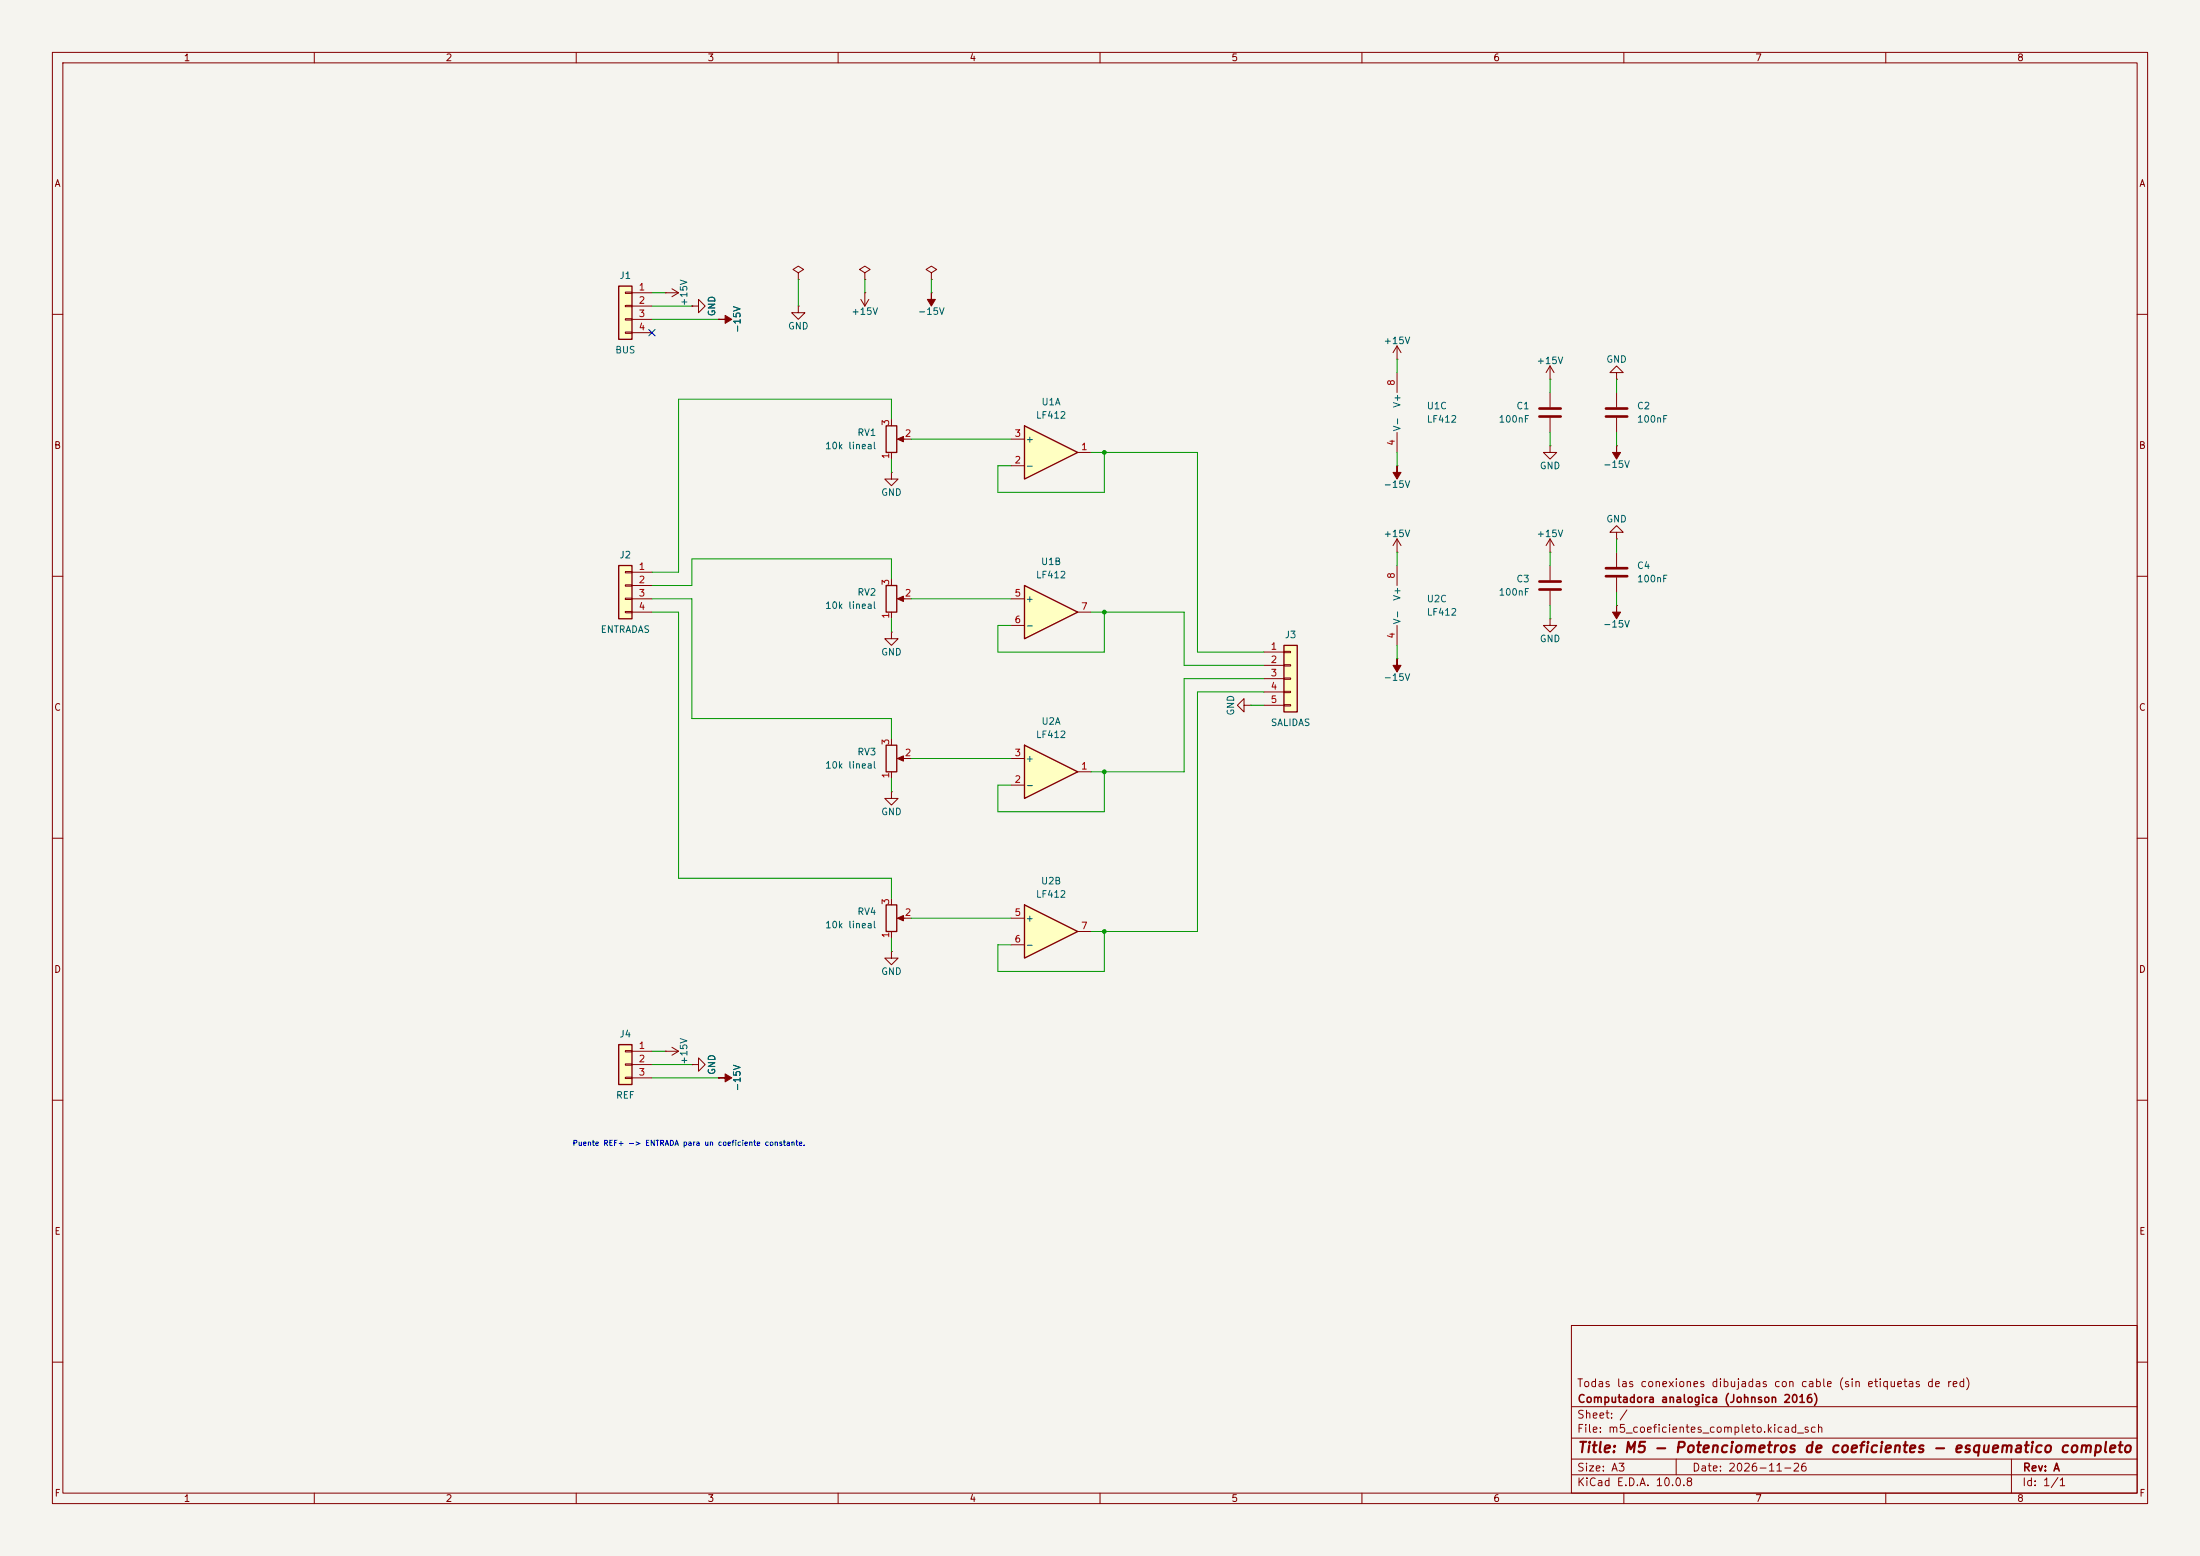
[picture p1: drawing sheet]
<svg xmlns="http://www.w3.org/2000/svg" width="420mm" height="297mm" viewBox="0 0 420 297" stroke-linecap="round" stroke-linejoin="round" font-family="sans-serif">
<path d="M0 0h420v297h-420z" fill="#f5f4ef" stroke="#f5f4ef" stroke-width=".19"/>
<g fill="none" stroke="#840000" stroke-width=".19">
<path d="M10 10h400v277h-400zM12 12h396v273h-396zM60 10v2M110 10v2M160 10v2M210 10v2M260 10v2M310 10v2M360 10v2M10 60h2M266.7 68.6h.1M266.7 66l-.8 1.3"/>
<path d="M266.7 66l.8 1.3M266.7 66v2.6M408 60h2M266.7 88.9h.1M10 110h2M408 110h2M10 160h2M408 160h2M128.3 199.9l1.2 .8M10 210h2M127 200.7h.1M127 200.7h2.5"/>
<path d="M129.5 200.7l-1.2 .7M132.1 203.2h1.2v-1.3l1.3 1.3-1.3 1.3v-1.3M132.1 203.2h.1M408 210h2M300 253h108v32h-108zM10 260h2M300 278.5h108M300 274.5h108M300 268.5h108M320 278.5v3M384 278.5v6.5M408 260h2"/>
<path d="M60 285v2M110 285v2M160 285v2M210 285v2M260 285v2M300 281.5h108M310 285v2M360 285v2"/>
</g>
<path d="M266.7 88.9v1.3h.8l-.8 1.2-.8-1.2h.8z" fill="#840000" stroke="#840000" stroke-width=".19"/>
<path d="M118.1 199.4h2.5v7.6h-2.5z" fill="#ffffc2"/>
<path d="M118.1 199.4h2.5v7.6h-2.5z" fill="none" stroke="#840000" stroke-width=".25"/>
<g fill="none" stroke="#840000" stroke-width=".19">
<path d="M308.6 74.9v2.8M308.6 79.8v2.8M308.6 85.1h.1M266.7 105.4h.1M266.7 102.9l-.8 1.2M266.7 102.9l.8 1.2M266.7 102.9v2.5M266.7 125.7h.1M119.4 200.5h1.2v.3h-1.2zM119.4 203.1h1.2v.2h-1.2zM119.4 205.6h1.2v.3h-1.2zM120.6 200.7h3.9"/>
<path d="M120.6 203.2h3.9M120.6 205.7h3.9M137.2 205.7h.1"/>
</g>
<g fill="#840000" stroke="#840000" stroke-width=".19">
<path d="M137.2 205.7h1.2v-.7l1.3 .7-1.3 .8v-.8z"/>
<path d="M266.7 125.7v1.3h.8l-.8 1.3-.8-1.3h.8z"/>
<path d="M308.6 85.1v1.3h.8l-.8 1.2-.8-1.2h.8z"/>
</g>
<path d="M306.6 78h4M306.6 79.5h4" fill="none" stroke="#840000" stroke-width=".51"/>
<path d="M195.6 172.7l10.1 5.1-10.1 5.1z" fill="#ffffc2"/>
<path d="M169.2 81.3h2v5.1h-2zM169.2 111.8h2v5h-2zM169.2 142.2h2v5.1h-2zM169.2 172.7h2v5.1h-2zM195.6 172.7l10.1 5.1-10.1 5.1z" fill="none" stroke="#840000" stroke-width=".25"/>
<g fill="none" stroke="#840000" stroke-width=".19">
<path d="M266.7 71.1v3.8M295.9 72.4h.1M295.9 69.9l-.8 1.2M295.9 69.9l.8 1.2M295.9 69.9v2.5M295.9 74.9v2.8M295.9 79.8v2.8M308.6 71.1h1.3l-1.3-1.2-1.3 1.2h1.3v1.3M308.6 72.4h.1M170.2 90.2v1.2h1.2l-1.2 1.3-1.3-1.3h1.3M170.2 90.2h.1M170.2 80v1.3"/>
<path d="M170.2 86.4v1.2M171.7 83.8h2.3M266.7 82.6v3.8M295.9 85.1v1.3h1.3l-1.3 1.2-1.3-1.2h1.3M295.9 85.1h.1M170.2 110.5v1.3M170.2 116.8v1.3M171.7 114.3h2.3M266.7 108v3.8M266.7 119.4v3.8M295.9 105.4h.1M295.9 118.1v1.3h1.3l-1.3 1.3-1.3-1.3h1.3"/>
<path d="M295.9 118.1h.1M295.9 102.9v2.5M295.9 108v2.7M295.9 112.8v2.8M295.9 102.9l-.8 1.2M295.9 102.9l.8 1.2M308.6 115.6h.1M308.6 101.6h1.3l-1.3-1.3-1.3 1.3h1.3v1.3M308.6 102.9h.1M308.6 105.4v2.8M308.6 110.2v2.8M170.2 151.1v1.3h1.2l-1.2 1.3-1.3-1.3h1.3"/>
<path d="M170.2 151.1h.1M170.2 141v1.2M170.2 147.3v1.3M171.7 144.8h2.3M170.2 171.5v1.2M170.2 177.8v1.3M171.7 175.3h2.3M193 175.3h2.6M205.7 177.8h2.6M170.2 181.6v1.3h1.2l-1.2 1.3-1.3-1.3h1.3M170.2 181.6h.1M193 180.3h2.6"/>
</g>
<g fill="#840000" stroke="#840000" stroke-width=".19">
<path d="M171.3 114.3l1.2-.5v1z"/>
<path d="M171.3 83.8l1.2-.5v1z"/>
<path d="M308.6 115.6v1.2h.8l-.8 1.3-.8-1.3h.8z"/>
<path d="M171.3 175.3l1.2-.5v1z"/>
<path d="M171.3 144.8l1.2-.5v1z"/>
</g>
<path d="M293.9 78h4M293.9 79.5h4M293.9 111h4M293.9 112.5h4M306.6 108.5h4M306.6 110h4" fill="none" stroke="#840000" stroke-width=".51"/>
<path d="M118.1 108h2.5v10.1h-2.5z" fill="#ffffc2"/>
<path d="M118.1 108h2.5v10.1h-2.5z" fill="none" stroke="#840000" stroke-width=".25"/>
<g fill="none" stroke="#840000" stroke-width=".19">
<path d="M132.1 58.4h1.2v-1.2l1.3 1.2-1.3 1.3v-1.3M132.1 58.4h.1M164.3 57.2l.8 1.2M165.1 55.9h.1M165.1 52.1l1-.7-1-.6-1 .6 1 .7v1.2M165.1 53.3h.1M165.1 55.9v2.5M165.9 57.2l-.8 1.2M177.8 55.9h.1M177.8 52.1l1-.7-1-.6-1 .6 1 .7v1.2M177.8 53.3h.1M137.2 61h.1"/>
<path d="M119.4 109.1h1.2v.2h-1.2zM119.4 111.6h1.2v.3h-1.2zM119.4 114.2h1.2v.2h-1.2zM119.4 116.7h1.2v.3h-1.2zM120.6 109.2h3.9M120.6 111.8h3.9M120.6 114.3h3.9M120.6 116.8h3.9M170.2 120.7v1.2h1.2l-1.2 1.3-1.3-1.3h1.3M170.2 120.7h.1"/>
</g>
<g fill="#840000" stroke="#840000" stroke-width=".19">
<path d="M177.8 55.9v1.3h.8l-.8 1.2-.8-1.2h.8z"/>
<path d="M137.2 61h1.2v-.8l1.3 .8-1.3 .7v-.7z"/>
</g>
<path d="M118.1 54.6h2.5v10.2h-2.5z" fill="#ffffc2"/>
<path d="M118.1 54.6h2.5v10.2h-2.5z" fill="none" stroke="#840000" stroke-width=".25"/>
<g fill="none" stroke="#840000" stroke-width=".19">
<path d="M119.4 55.8h1.2v.2h-1.2zM119.4 58.3h1.2v.2h-1.2zM120.6 55.9h3.9M120.6 58.4h3.9M127 55.9h.1M127 55.9h2.5M128.3 55.1l1.2 .8M129.5 55.9l-1.2 .7M152.4 58.4v1.3h1.3l-1.3 1.3-1.3-1.3h1.3M152.4 58.4h.1M152.4 52.1l1-.7-1-.6-1 .6 1 .7v1.2M152.4 53.3h.1"/>
<path d="M119.4 60.8h1.2v.3h-1.2zM119.4 63.4h1.2v.2h-1.2zM120.6 61h3.9M120.6 63.5h3.9"/>
</g>
<path d="M195.6 111.8l10.1 5-10.1 5.1z" fill="#ffffc2"/>
<path d="M195.6 111.8l10.1 5-10.1 5.1z" fill="none" stroke="#840000" stroke-width=".25"/>
<path d="M193 114.3h2.6M193 119.4h2.6M205.7 116.8h2.6" fill="none" stroke="#840000" stroke-width=".19"/>
<path d="M195.6 81.3l10.1 5.1-10.1 5z" fill="#ffffc2"/>
<path d="M195.6 81.3l10.1 5.1-10.1 5z" fill="none" stroke="#840000" stroke-width=".25"/>
<path d="M193 88.9h2.6M193 83.8h2.6M205.7 86.4h2.6" fill="none" stroke="#840000" stroke-width=".19"/>
<path d="M195.6 142.2l10.1 5.1-10.1 5.1z" fill="#ffffc2"/>
<path d="M195.6 142.2l10.1 5.1-10.1 5.1z" fill="none" stroke="#840000" stroke-width=".25"/>
<path d="M237.5 134.6v-1.2l-1.3 1.2 1.3 1.3v-1.3h1.3M238.8 134.6h.1M193 149.9h2.6M193 144.8h2.6M205.7 147.3h2.6" fill="none" stroke="#840000" stroke-width=".19"/>
<path d="M245.1 123.2h2.5v12.7h-2.5z" fill="#ffffc2"/>
<path d="M245.1 123.2h2.5v12.7h-2.5z" fill="none" stroke="#840000" stroke-width=".25"/>
<g fill="none" stroke="#840000" stroke-width=".19">
<path d="M132.1 58.4h.1M137.2 61h.1M241.3 124.5h3.8M241.3 127h3.8M241.3 129.5h3.8M241.3 132.1h3.8M241.3 134.6h3.8M245.1 124.3h1.3v.3h-1.3zM245.1 126.9h1.3v.2h-1.3zM245.1 129.4h1.3v.3h-1.3zM245.1 132h1.3v.2h-1.3zM245.1 134.5h1.3v.2h-1.3z"/>
<path d="M132.1 203.2h.1M137.2 205.7h.1"/>
</g>
<g fill="none" stroke="#009600" stroke-width=".19">
<path d="M124.5 55.9h2.5M124.5 58.4h7.6M152.4 53.3v5.1M165.1 53.3v2.6M177.8 53.3v2.6M124.5 61h12.7M266.7 68.6v2.5M295.9 72.4v2.5M308.6 72.4v2.5M170.2 80v-3.8h-40.7v33h-5M170.2 87.6v2.6M174 83.8h19"/>
<path d="M208.3 86.4h20.3v38.1h12.7M210.8 86.4v7.6h-20.3v-5.1h2.5M266.7 86.4v2.5M295.9 82.6v2.5M308.6 82.6v2.5M124.5 116.8h5v50.8h40.7v3.9M124.5 114.3h7.6v22.9h38.1v3.8M170.2 110.5v-3.8h-38.1v5.1h-7.6M170.2 118.1v2.6M174 114.3h19M208.3 116.8h17.8v10.2h15.2M210.8 116.8v7.7h-20.3v-5.1h2.5"/>
<path d="M266.7 105.4v2.6M295.9 105.4v2.6M295.9 115.6v2.5M308.6 102.9v2.5M308.6 113v2.6M238.8 134.6h2.5M241.3 132.1h-12.7v45.7h-20.3M241.3 129.5h-15.2v17.8h-17.8M266.7 123.2v2.5M170.2 148.6v2.5M174 144.8h19M210.8 147.3v7.6h-20.3v-5h2.5"/>
<path d="M170.2 179.1v2.5M174 175.3h19M210.8 177.8v7.6h-20.3v-5.1h2.5M124.5 205.7h12.7M124.5 203.2h7.6M124.5 200.7h2.5"/>
</g>
<path d="M123.9 62.9l1.2 1.2M125.1 62.9l-1.2 1.2" fill="none" stroke="#000084" stroke-width=".19"/>
<g fill="#009600">
<circle cx="210.8" cy="177.8" r=".46"/>
<circle cx="210.8" cy="147.3" r=".46"/>
<circle cx="210.8" cy="116.8" r=".46"/>
<circle cx="210.8" cy="86.4" r=".46"/>
</g>
<text font-size="2" fill="#840000" x="301" y="277.8">Title: M5 - Potenciometros de coeficientes - esquematico completo</text>
<g font-size="1.5" fill="#840000">
<text x="300.9" y="265.1">Todas las conexiones dibujadas con cable (sin etiquetas de red)</text>
<text x="301" y="268.1">Computadora analogica (Johnson 2016)</text>
<text x="300.9" y="273.8">File: m5_coeficientes_completo.kicad_sch</text>
<text x="300.9" y="271.1">Sheet: /</text>
<text x="300.9" y="281.2">Size: A3</text>
<text x="322.9" y="281.2">Date: 2026-11-26</text>
<text x="386" y="281.2">Rev: A</text>
<text x="300.9" y="284">KiCad E.D.A. 10.0.8</text>
<text x="385.9" y="284">Id: 1/1</text>
</g>
<g font-size="1.3" fill="#840000">
<text x="35" y="12">1</text>
<text x="85" y="12">2</text>
<text x="135" y="12">3</text>
<text x="185" y="12">4</text>
<text x="235" y="12">5</text>
<text x="285" y="12">6</text>
<text x="335" y="12">7</text>
<text x="385" y="12">8</text>
<text x="10.3" y="36">A</text>
<text x="408.3" y="36">A</text>
<text x="10.2" y="86">B</text>
<text x="408.2" y="86">B</text>
<text x="10.2" y="136">C</text>
<text x="408.2" y="136">C</text>
<text x="10.2" y="186">D</text>
<text x="408.2" y="186">D</text>
<text x="10.3" y="236">E</text>
<text x="408.3" y="236">E</text>
<text x="10.3" y="286">F</text>
<text x="35" y="287">1</text>
<text x="85" y="287">2</text>
<text x="135" y="287">3</text>
<text x="185" y="287">4</text>
<text x="235" y="287">5</text>
<text x="285" y="287">6</text>
<text x="335" y="287">7</text>
<text x="385" y="287">8</text>
<text x="408.3" y="286">F</text>
</g>
<g font-size="1.3" fill="#006464">
<text x="118.2" y="53.5">J1</text>
<text x="131.5" y="58.5" transform="rotate(-90 131.5 58.5)">+15V</text>
<text x="136.9" y="60.5" transform="rotate(-90 136.9 60.5)">GND</text>
<text x="141.7" y="63.6" transform="rotate(-90 141.7 63.6)">-15V</text>
<text x="150.3" y="63.2">GND</text>
<text x="162.4" y="60.4">+15V</text>
<text x="175.1" y="60.4">-15V</text>
<text x="264" y="66">+15V</text>
<text x="117.3" y="67.8">BUS</text>
<text x="293.2" y="69.8">+15V</text>
<text x="306.5" y="69.5">GND</text>
<text x="198.7" y="77.7">U1A</text>
<text x="267.7" y="77.9" transform="rotate(-90 267.7 77.9)">V+</text>
<text x="163.6" y="83.5">RV1</text>
<text x="197.7" y="80.2">LF412</text>
<text x="267.7" y="82.4" transform="rotate(-90 267.7 82.4)">V-</text>
<text x="272.3" y="78.4">U1C</text>
<text x="272.3" y="81">LF412</text>
<text x="286" y="81">100nF</text>
<text x="289.4" y="78.4">C1</text>
<text x="312.4" y="78.4">C2</text>
<text x="312.4" y="81">100nF</text>
<text x="157.4" y="86.1">10k lineal</text>
<text x="195.7" y="89.9">-</text>
<text x="195.7" y="84.8">+</text>
<text x="293.8" y="89.9">GND</text>
<text x="305.9" y="89.6">-15V</text>
<text x="168.1" y="94.9">GND</text>
<text x="264" y="93.4">-15V</text>
<text x="306.5" y="100">GND</text>
<text x="118.2" y="106.9">J2</text>
<text x="264" y="102.8">+15V</text>
<text x="293.2" y="102.8">+15V</text>
<text x="163.6" y="114">RV2</text>
<text x="197.7" y="110.7">LF412</text>
<text x="198.6" y="108.2">U1B</text>
<text x="286" y="114">100nF</text>
<text x="289.4" y="111.5">C3</text>
<text x="312.4" y="108.9">C4</text>
<text x="312.4" y="111.5">100nF</text>
<text x="157.4" y="116.5">10k lineal</text>
<text x="195.7" y="115.3">+</text>
<text x="267.7" y="119.3" transform="rotate(-90 267.7 119.3)">V-</text>
<text x="267.7" y="114.8" transform="rotate(-90 267.7 114.8)">V+</text>
<text x="272.3" y="115.3">U2C</text>
<text x="272.3" y="117.8">LF412</text>
<text x="114.6" y="121.1">ENTRADAS</text>
<text x="168.1" y="125.4">GND</text>
<text x="195.7" y="120.3">-</text>
<text x="245.2" y="122.1">J3</text>
<text x="293.8" y="122.9">GND</text>
<text x="305.9" y="120.1">-15V</text>
<text x="264" y="130.2">-15V</text>
<text x="235.9" y="136.7" transform="rotate(-90 235.9 136.7)">GND</text>
<text x="197.7" y="141.2">LF412</text>
<text x="198.7" y="138.6">U2A</text>
<text x="242.5" y="138.9">SALIDAS</text>
<text x="157.4" y="147">10k lineal</text>
<text x="163.6" y="144.5">RV3</text>
<text x="195.7" y="145.7">+</text>
<text x="168.1" y="155.9">GND</text>
<text x="195.7" y="150.8">-</text>
<text x="197.7" y="171.7">LF412</text>
<text x="198.6" y="169.1">U2B</text>
<text x="157.4" y="177.5">10k lineal</text>
<text x="163.6" y="175">RV4</text>
<text x="195.7" y="176.2">+</text>
<text x="195.7" y="181.3">-</text>
<text x="168.1" y="186.4">GND</text>
<text x="118.2" y="198.3">J4</text>
<text x="131.5" y="203.3" transform="rotate(-90 131.5 203.3)">+15V</text>
<text x="136.9" y="205.3" transform="rotate(-90 136.9 205.3)">GND</text>
<text x="141.7" y="208.4" transform="rotate(-90 141.7 208.4)">-15V</text>
<text x="117.5" y="210">REF</text>
</g>
<g font-size="1.3" fill="#a90000">
<text x="121.8" y="55.7">1</text>
<text x="121.8" y="58.3">2</text>
<text x="121.8" y="60.8">3</text>
<text x="121.8" y="63.4">4</text>
<text x="266.6" y="73.8" transform="rotate(-90 266.6 73.8)">8</text>
<text x="170" y="81.4" transform="rotate(-90 170 81.4)">3</text>
<text x="172.6" y="83.7">2</text>
<text x="193.6" y="83.7">3</text>
<text x="170" y="87.7" transform="rotate(-90 170 87.7)">1</text>
<text x="193.6" y="88.8">2</text>
<text x="206.3" y="86.2">1</text>
<text x="266.6" y="85.2" transform="rotate(-90 266.6 85.2)">4</text>
<text x="121.8" y="109.1">1</text>
<text x="121.8" y="111.6">2</text>
<text x="170" y="111.9" transform="rotate(-90 170 111.9)">3</text>
<text x="266.6" y="110.6" transform="rotate(-90 266.6 110.6)">8</text>
<text x="121.8" y="114.2">3</text>
<text x="121.8" y="116.7">4</text>
<text x="170" y="118.2" transform="rotate(-90 170 118.2)">1</text>
<text x="172.6" y="114.2">2</text>
<text x="193.6" y="114.2">5</text>
<text x="193.6" y="119.2">6</text>
<text x="206.3" y="116.7">7</text>
<text x="242.5" y="124.3">1</text>
<text x="266.6" y="122" transform="rotate(-90 266.6 122)">4</text>
<text x="242.5" y="126.9">2</text>
<text x="242.5" y="129.4">3</text>
<text x="242.5" y="131.9">4</text>
<text x="242.5" y="134.5">5</text>
<text x="170" y="142.3" transform="rotate(-90 170 142.3)">3</text>
<text x="170" y="148.7" transform="rotate(-90 170 148.7)">1</text>
<text x="172.6" y="144.6">2</text>
<text x="193.6" y="149.7">2</text>
<text x="193.6" y="144.6">3</text>
<text x="206.3" y="147.2">1</text>
<text x="170" y="172.8" transform="rotate(-90 170 172.8)">3</text>
<text x="170" y="179.2" transform="rotate(-90 170 179.2)">1</text>
<text x="172.6" y="175.1">2</text>
<text x="193.6" y="175.1">5</text>
<text x="206.3" y="177.7">7</text>
<text x="193.6" y="180.2">6</text>
<text x="121.8" y="200.5">1</text>
<text x="121.8" y="203.1">2</text>
<text x="121.8" y="205.6">3</text>
</g>
<text font-size="1" fill="#0000c2" x="109.2" y="218.9">Puente REF+ -&gt; ENTRADA para un coeficiente constante.</text>
</svg>
